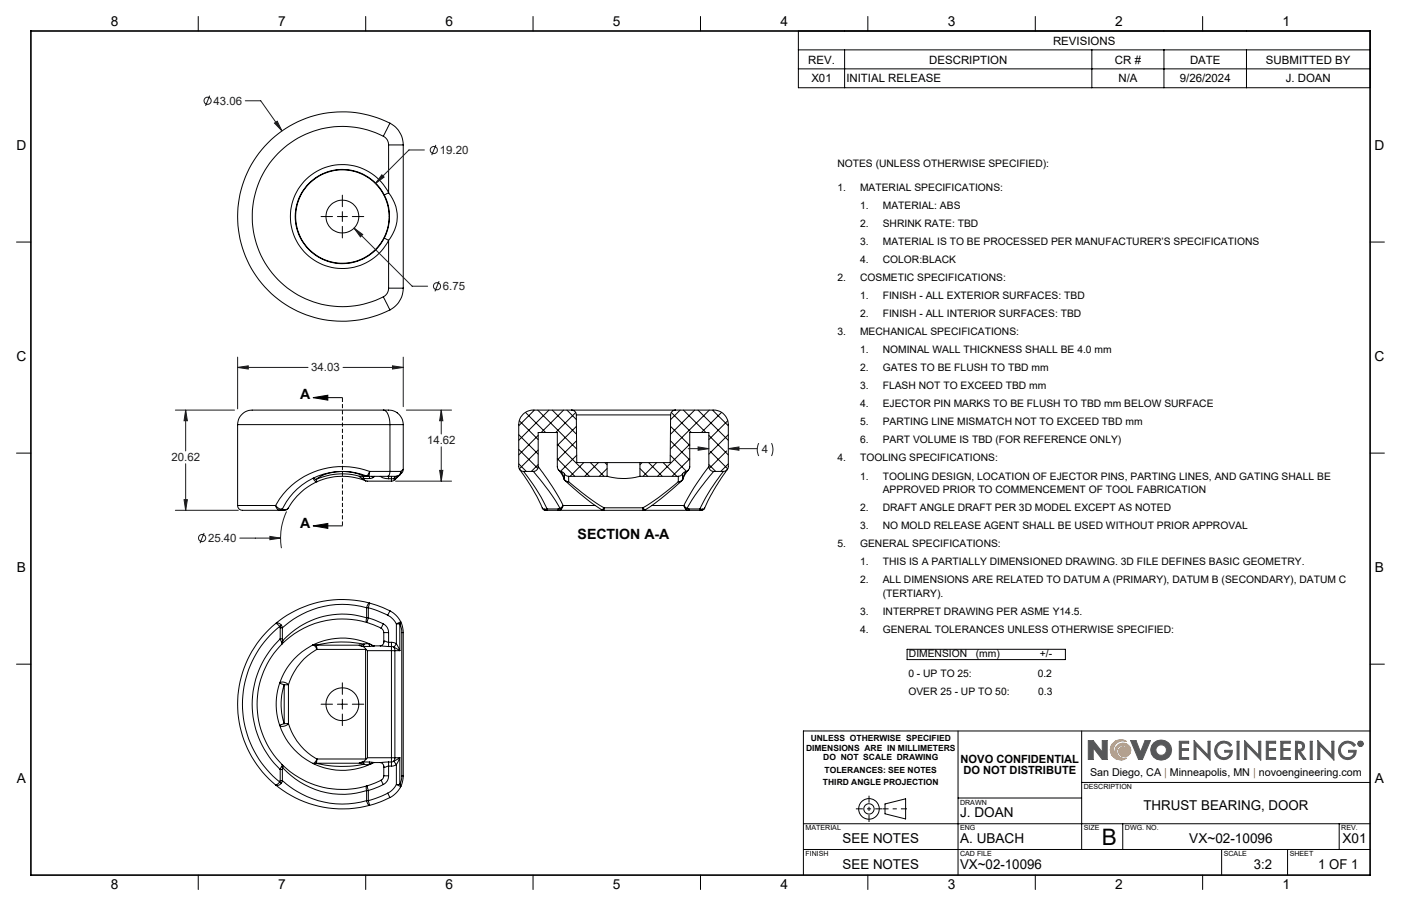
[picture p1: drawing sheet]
<svg xmlns="http://www.w3.org/2000/svg" width="432mm" height="279mm" viewBox="0 0 432 279" stroke-linecap="round" stroke-linejoin="round" font-family="sans-serif">
<g fill="none" stroke="#000" stroke-width=".31">
<path d="M61.1 5.1v4.5M112.7 5.1v4.5M164.3 5.1v4.5M215.9 5.1v4.5M267.5 5.1v4.5M319.1 5.1v4.5M370.7 5.1v4.5M120.2 38a32.3 32.3 0 0 0-47 28.8 32.3 32.3 0 0 0 47 28.8M120.2 38l-2.1 4M120.2 38a7.7 7.7 0 0 1 4.1 6.7M118.1 42a27.8 27.8 0 0 0-40.4 24.8 27.8 27.8 0 0 0 40.4 24.7M118.1 42a2.9 2.9 0 0 1 1.7 2.7"/>
<path d="M119.8 59.4a16 16 0 0 0-24.4-5.1 16 16 0 0 0 0 24.9 16 16 0 0 0 24.4-5.1M119.8 44.7h4.5M119.8 59.4a11.4 11.4 0 0 1 0 14.7M119.8 59.4l-1.4 .7M119.8 44.7v14.7M124.3 44.7v44.2M5.1 74.6h4.4M118.4 60.1a14.5 14.5 0 0 0-22.1-4.6 14.5 14.5 0 0 0 0 22.6 14.5 14.5 0 0 0 22.1-4.7M118.4 73.4l1.4 .7M118.4 60.1a14.5 14.5 0 0 1 0 13.3M119.8 74.1v14.8M422.3 74.6h4.4"/>
<path d="M118.1 91.5l2.1 4.1M119.8 88.9a2.9 2.9 0 0 1-1.7 2.6M119.8 88.9h4.5M124.3 88.9a7.7 7.7 0 0 1-4.1 6.7M5.1 139.7h4.4M73.2 131h47M73.2 131v24.9M118.1 126.5h-36.4a15.4 15.4 0 0 0-6.1 .5 4.5 4.5 0 0 0-2.4 4M118.1 126.5a2.88 2.88 0 0 1 2 2.9l.1 1.6M118.1 126.5h.4a4.8 4.8 0 0 1 5.8 4.5M120.2 131h4.1M120.2 131v14.4"/>
<path d="M122.4 127.3h.1M124.3 131v13.7M159.9 138.6l5.9 5.9M159.9 134.1l6 6M160.1 129.8l5.8 5.8M162 127.2l6.2 6.2M164.7 126.5l-4.8 4.8M165.7 126.5l12 12M165.9 134.3l-6 6M165.9 138.8l-5.8 5.8M169.2 126.5l-9.3 9.3M170.2 126.5l7.5 7.4"/>
<path d="M171.8 137l9.9 9.9M173.7 126.5l-6.9 6.9M174.7 126.5l3 2.9M176.1 126.5h-11.7a4.5 4.5 0 0 0-4.5 4.5v12.9a1.45 1.45 0 0 0 1.5 1.5M176.1 126.5a1.45 1.45 0 0 1 1.5 1.5M176.1 126.5h32.1M177.4 127.2l-6.1 6.2M177.6 128h29.1M177.6 128l.2 14.7h9.3M177.7 131.5l-5.9 5.9M177.7 135.9l-5.9 6M206.6 135.9l6 6"/>
<path d="M206.7 131.5l5.9 5.9M206.7 128l-.1 14.7h-9.4M206.9 127.2l6.2 6.2M208.2 126.5h11.8a4.5 4.5 0 0 1 4.5 4.5v12.9a1.51 1.51 0 0 1-1.5 1.5M208.2 126.5a1.51 1.51 0 0 0-1.5 1.5M209.6 126.5l-2.9 2.9M210.6 126.5l7 6.9M212.6 137l-9.9 9.9M214.1 126.5l-7.4 7.4M215.1 126.5l9.4 9.3M218.5 134.3l6 6M218.6 126.5l-12 12"/>
<path d="M219 139.3l5.3 5.3M219.6 126.5l4.9 4.8M222.4 127.2l-6.2 6.2M224 139.1l-5.4 5.4M224.3 129.8l-5.8 5.8M224.5 134.1l-6 6M422.3 139.7h4.4M73.2 155.9a1.99 1.99 0 0 0 2.6 1.5h10.4M73.2 155.9h11.7M84.9 155.9l1.1 .9 .7 .2M84.9 155.9l.4 .9 .9 .6M86.5 157.4h1.1"/>
<path d="M86.7 157l-.5 .4M86.9 157.2l.7 .2M87 157h-.3M87 157l-.8 .4M88.9 156.6l-.7 .7-.6 .1M88.9 156.6a1.41 1.41 0 0 1-1.9 .4M96.5 147.5a1.36 1.36 0 0 0 1.2 1.1M96.7 147.4l.7 .5M97.4 147.9l.3 .7M97.7 148.6a19.8 19.8 0 0 0-8.8 8M110.9 146.9a19.8 19.8 0 0 0-13.5 1M110.9 146.9h1.3"/>
<path d="M110.9 146.9l-.2 .1 .8 .5M111.5 147.5h.4M111.5 147.5l1.2 .8M111.9 147.5l2 .1M112.2 146.9h1.3M112.2 146.9a15.1 15.1 0 0 0-14.8 1M112.2 146.9l-.3 .6M112.7 148.3a19.1 19.1 0 0 0-15 .3M112.7 148.3l7.9 .1M113 146.8a20.6 20.6 0 0 0-26 10.2M113 146.8l.5 .1M113.5 146.9h6"/>
<path d="M113.8 146.9l.1 .7M113.9 145.4a23.6 23.6 0 0 0-29 10.5M113.9 145.4l-.9 1.4M113.9 145.4h6.3M113.9 145.4l-.1 1-.3 .5M114.5 146.9l.5 .3M115 147.2l-1.1 .4M115.4 146.9l-.4 .3M117.2 146.9l.8 .5 1.8 .2M119.5 146.9h2.7M119.8 146.9v.7M119.8 147.6h.8"/>
<path d="M120.2 145.4a1.43 1.43 0 0 1-.7 1.5M120.2 145.4h3.3M120.6 147.6h.8M120.6 146.9v.7M120.6 147.6v.8M121.4 147.6l.3 .4M121.7 148l-1.1 .4M122.2 146.9l-.5 .2-.3 .5M123.2 146.4l-1 .5M123.2 146.4l-1.8 1.2M123.2 146.4l-1.5 1.6M123.5 145.4a1.45 1.45 0 0 1-1.3 1.5"/>
<path d="M123.5 145.4l-.3 1M124.3 144.7l-.8 .7M124.3 144.7l-.3 .9-.8 .8M159.9 143.1l2.3 2.3M160.2 144.8l.7 1.1a58.1 58.1 0 0 1 6.2 10.8M161.4 145.4a64.4 64.4 0 0 1 7.2 11.6M161.4 145.4h3M164.4 145.4l1.4 1.7a60.5 60.5 0 0 1 6.8 9.7M165.9 143.9v-10.5h5.9v10.5a1.56 1.56 0 0 0 1.2 1.5M165.9 143.9a1.51 1.51 0 0 1-1.5 1.5M165.9 143.9a83.3 83.3 0 0 1 7.7 12M165.9 143.3l-2.1 2.1"/>
<path d="M167.1 156.7l.5 .6 .6 .1M167.2 156.7l.6 .3M167.8 157l.4 .4M168.2 157.4h.4M168.6 157h-.8M168.6 157v.4M168.6 157.4h3.4M168.6 157h3.4M171.8 141.5l5.4 5.4M172 144.8l1.4 1.8 .4 1.1M172 157v.4M172 157.4h14.2"/>
<path d="M172.6 156.8l-.6 .2M172.6 156.8l.4 .3M173 145.4l1 .7M173 145.4l1 2.5M173 157.1l-1 .3M173.6 155.9l-1 .9M173.6 155.9l-.6 1.2M173.6 155.9h9.8M173.8 147.7l.5 .6M173.8 147.7l.2 .2M174 146.1l.5 .6 .8 .2M174 146.1v1.8"/>
<path d="M174 147.9l.5 .5 .8 .2M174.3 148.3a81.8 81.8 0 0 0 11.1 8.9M174.3 148.3l1 .3M175.3 148.6l6 4.8 4.9 3.2M175.3 146.9v1.7M175.3 146.9h11.8M177.8 140.4l-5 4.9M179.9 142.7l-4.2 4.2M182 142.7l4.2 4.2M184.4 142.7l-4.2 4.2M185.4 157.2l.8 .2M186.2 156.6v.8"/>
<path d="M186.2 156.6l-.8 .6M186.2 157.4h12M186.2 156.6h12M186.4 142.7l.7 .6M187.1 146.9a19.4 19.4 0 0 0 10.1 0M187.1 142.7h10.1M187.1 144.5l-2.4 2.4M187.1 142.7v4.2M197.2 144.5l2.4 2.4M197.2 146.9h11.9M197.2 142.7v4.2M197.9 142.7l-.7 .6"/>
<path d="M198.2 156.6v.8M198.2 157.4h14.1M198.2 156.6l.7 .6M198.9 157.2l-.7 .2M199.9 142.7l4.2 4.2M200.9 155.9h9.9M202.4 142.7l-4.2 4.2M204.4 142.7l4.2 4.2M206.6 140.4l5 4.9M209.1 146.9v1.7M209.1 148.6l-2 1.6a63.2 63.2 0 0 1-8.9 6.4M210.1 148.3a89 89 0 0 1-11.2 8.9"/>
<path d="M210.1 148.3l-1 .3M210.4 146.1l-.6 .6-.7 .2M210.4 146.1v1.8M210.4 147.9l-.6 .5-.7 .2M210.5 147.7l-.4 .6M210.5 147.7l-.1 .2M210.8 155.9l.9 .9M210.8 155.9l.6 1.2M211.4 145.4l-1 2.5M211.4 145.4l-1 .7M211.4 157.1l.9 .3M211.7 156.8l.6 .2"/>
<path d="M211.7 156.8l-.3 .3M212.2 145l-1.2 1.6-.5 1.1M212.3 157v.4M212.3 157.4h3.4M212.3 157h3.4M212.5 143.9v.6M212.6 143.9a1.56 1.56 0 0 1-1.2 1.5M212.6 141.5l-5.4 5.4M215.7 157h.9M215.7 157v.4M215.7 157.4h.4M216.6 157l.6-.3-.3 .4-.8 .3"/>
<path d="M216.6 157l-.5 .4M218.5 143.9a1.45 1.45 0 0 0 1.5 1.5M218.5 143.9l-1.9 2.5a65 65 0 0 0-5.8 9.5M218.5 143.3l2.1 2.1M218.5 143.9v-10.5h-5.9v10.5M220 145.4l-2 2.4a59.6 59.6 0 0 0-6.3 9M220 145.4h3M223 145.4a71.4 71.4 0 0 0-7.3 11.6M224.2 144.8l-.9 1.1a61.1 61.1 0 0 0-6.1 10.8M224.5 143.1l-2.4 2.3M84.9 192.3a1.27 1.27 0 0 1 1.8 .5M84.9 192.3a32.3 32.3 0 0 0 0 49.8"/>
<path d="M84.9 192.3l.4 .1 .9 .8M86.2 193.2a30.8 30.8 0 0 0 0 48M86.2 193.2l.2 .4M86.4 197a27.8 27.8 0 0 0 0 40.3M86.4 197l.4 .9M86.4 197h.6M86.4 193.6h.6M86.4 193.6v3.4M86.7 192.8l.3 .8M86.7 192.8l-.5 .4M86.8 197.9l.2 .6M87 198.5a26.3 26.3 0 0 0 0 37.3"/>
<path d="M87 197l.1 .6M87 193.6v3.4M87.1 197.6l-.1 .9M87.1 197.6l-.3 .3M96.4 198.9a20.4 20.4 0 0 0-10.2 11.8M96.4 198.9a1.72 1.72 0 0 1 1.3 1.4M96.4 198.9l1 .1M97.4 199l.3 1.3M97.4 199h13.5M110.9 199l-.2 .1 .8 .2M111.5 199.3l.8 .4 .4 .5M111.5 199.3h.4"/>
<path d="M111.9 199.3l2 .1M112.2 198.6a33.7 33.7 0 0 0-14.8 .4M112.2 198.6l-1.3 .4M112.2 198.6l-.3 .7M113 190.5a24.7 24.7 0 0 0-25.9 7.1M113 190.5a1.22 1.22 0 0 0 .1 1.5M113 187.4a27.3 27.3 0 0 0-26 6.2M113 190.5h.5M113 187.4h.5M113 187.4v3.1M113.1 192a26.4 26.4 0 0 0-26.1 6.5M113.1 192l4.4 1.7"/>
<path d="M113.5 190.5l4.6 1.9M113.5 187.4l3.1 1 2.9 1.3M113.5 190.5l-.4 1.5M113.5 187.4v3.1M113.8 198.6h-1.6M113.8 198.6l.1 .8M113.8 198.6l.5 .2M113.9 186a32.1 32.1 0 0 0-29 6.3M113.9 186l-.6 .6-.3 .8M113.9 186l-.4 1.4M113.9 186l4 1.3 2.3 1.1M114.3 198.8l1.1 .4"/>
<path d="M114.3 198.8a20.4 20.4 0 0 0-17.9 .1M114.3 198.8l.7 .4M115 199.2l-1.1 .2M115.4 199.2h-.4M115.4 199.2h1.8M117.2 199.2l2.6 .2M117.5 193.7l.4 .4 .4 1M118.1 192.4a2.9 2.9 0 0 1 1.7 2.7M118.1 192.4l-.6 1.3M118.3 198.1a1.21 1.21 0 0 1-1.1 1.1M118.3 198.1l.2-.4 1.3 .4M118.3 195.1h1.5"/>
<path d="M118.3 195.1v3M119.5 189.7a6.2 6.2 0 0 1 2.7 2.7M119.8 198.1v1.3M119.8 195.1v3M119.8 199.4h.8M119.8 198.1h.8M120.2 188.4l-.7 1.3M120.2 188.4a7.7 7.7 0 0 1 3.3 3.4M120.6 199.4v1.3M120.6 199.4l.8 .2M120.6 198.1v1.3M120.6 198.1l1.6 .4"/>
<path d="M121.4 199.6l.3 1.1M121.4 199.6l1.8 1.1M122.2 198.5l1 2.2M122.2 198.5l-.8 1.1M122.2 192.4h1M122.2 192.4v6.1M123.2 192.4l.6 1.6v1.1M123.2 192.4v8.3M123.5 191.8l-1.3 .6M123.5 191.8l-.3 .6M123.5 191.8l.5 1.2 .3 2.1M123.8 195.1h.5"/>
<path d="M123.8 195.1v44.2M124.3 195.1v44.2M5.1 204.8h4.4M86.2 210.7a1.96 1.96 0 0 1 2.7 .5M86.2 210.7l1.4 .5M86.2 210.7a20.1 20.1 0 0 0 0 12.9M87.6 211.2a19.2 19.2 0 0 0 0 12M87.6 211.2h1.3M87.6 211.2v12M88.9 211.2v12M97.7 200.3a18.7 18.7 0 0 0-8.8 10.9M97.7 200.3h15"/>
<path d="M112.7 200.3v33.8M112.7 200.2l.5 .5M112.7 200.2v.1M113.2 200.7v33M113.2 200.7h7.4M120.6 200.7h1.1M120.6 200.7v33M121.7 200.7h1.5M121.7 200.7v33M422.3 204.8h4.4M86.2 223.6a20.3 20.3 0 0 0 10.2 11.8M86.4 237.3h.6"/>
<path d="M86.4 237.3v3.4M86.8 236.4l-.4 .9M86.8 236.4l.3 .3M87 235.8l.1 .9M87 235.8a26.3 26.3 0 0 0 26.1 6.6M87 235.8l-.2 .6M87 237.3v3.4M87.1 236.7l-.1 .6M87.1 236.7a24.7 24.7 0 0 0 25.9 7.1M87.6 223.2l-1.4 .4M87.6 223.2h1.3M88.9 223.2a1.96 1.96 0 0 1-2.7 .4"/>
<path d="M88.9 223.2a18.7 18.7 0 0 0 8.8 10.9M96.4 235.4a20.4 20.4 0 0 0 17.9 .2M97.4 235.4h-1M97.4 235.4h13.5M97.4 235.4a33.6 33.6 0 0 0 14.8 .3M97.7 234.1a1.72 1.72 0 0 1-1.3 1.3M97.7 234.1h15M97.7 234.1l-.3 1.3M110.9 235.4l1.3 .3M111.5 235.1l-.8 .2 .2 .1M111.9 235h2M111.9 235l-.4 .1"/>
<path d="M111.9 235l.3 .7M112.2 235.7l1.6 .1M112.7 234.1v.1M112.7 234.2l-.4 .5-.8 .4M113.2 233.7l-.5 .5M113.2 233.7h7.4M113.9 235l1.1 .1M113.9 235l-.1 .8M114.3 235.6l-.5 .2M114.9 235.3l-.6 .3M115 235.1l-.7 .5M115 235.1l.4 .1"/>
<path d="M115.4 235.2l-.5 .1M115.4 235.2h1.8M117.2 235.2a1.3 1.3 0 0 1 1.1 1.1M118.3 236.3l.2 .4 1.3-.4M118.3 239.3l-.3 .8-.5 .5M118.3 239.3h1.5M118.3 236.3v3M119.8 235v1.3M119.8 239.3a2.9 2.9 0 0 1-1.7 2.6M119.8 235l-2.6 .2M119.8 236.3v3M119.8 235h.8"/>
<path d="M119.8 236.3h.8M120.6 233.7v1.3M120.6 233.7h1.1M120.6 235v1.3M121.4 234.7l-.8 .3M121.4 234.7l.8 1.1M121.7 233.7l-.3 1M121.7 233.7h1.5M122.2 235.8l-1.6 .5M122.2 235.8v6.1M123.2 233.7l-1.8 1M123.2 233.7l-1 2.1"/>
<path d="M123.2 233.7v8.2M123.8 239.3v1l-.6 1.6M123.8 239.3h.5M124.3 239.3l-.3 2-.5 1.3M295.3 225.4v44.5M333.4 225.4v36.6M422.3 225.4h-174.7v44.5M84.9 242.1a32.3 32.3 0 0 0 29 6.3M86.2 241.2l-1.3 .9M86.2 241.2l.5 .3M86.4 240.7h.6M86.4 240.7l-.2 .5"/>
<path d="M86.7 241.5l-.3 .4a1.22 1.22 0 0 1-1.5 .2M87 240.7a27.5 27.5 0 0 0 26 6.2M87 240.7l-.3 .8M113 246.9a1.56 1.56 0 0 0 .9 1.5M113 246.9h.5M113 243.8h.5M113 243.8v3.1M113.1 242.4a1.22 1.22 0 0 0-.1 1.4M113.1 242.4l.4 1.4M113.5 246.9l.4 1.5M113.5 243.8v3.1M117.5 240.6l.6 1.3"/>
<path d="M117.5 240.6l-4.4 1.8M118.1 241.9l-4.6 1.9M119.5 244.6l-2.2 1-3.8 1.3M119.5 244.6l.7 1.4M120.2 246l-3.1 1.3-3.2 1.1M122.2 241.9a6.2 6.2 0 0 1-2.7 2.7M122.2 241.9l1.3 .7M122.2 241.9h1M123.2 241.9l.3 .7M123.5 242.6a7.9 7.9 0 0 1-3.3 3.4M247.6 254h174.7M272.8 247.9l6.3-1.6v6.3l-6.3-1.6z"/>
<path d="M295.3 246.1h38.1M333.4 241.3h88.9M346 254v8M412.7 254v8M61.1 269.9v4.4M112.7 269.9v4.4M164.3 269.9v4.4M215.9 269.9v4.4M247.6 262h174.7M267.5 269.9v4.4M319.1 269.9v4.4M370.7 269.9v4.4"/>
<path d="M376.5 262v7.9M396.8 262v7.9"/>
<circle cx="105.5" cy="66.8" r="14.4"/>
<circle cx="105.5" cy="66.8" r="5.1"/>
<circle cx="105.5" cy="217.2" r="5.1"/>
<circle cx="267.8" cy="249.5" r="1.59"/>
<circle cx="267.8" cy="249.5" r="3.2"/>
</g>
<path d="M342.7 229.6a3.1 3.1 0 0 1 4.5-.9 2.82 2.82 0 0 0-3.9 1.7 2.82 2.82 0 0 0 2.3 3.6 2.45 2.45 0 0 1-1.1-4.2 2.45 2.45 0 0 1 4 1.5 1.88 1.88 0 0 1-1.9 2.1 1.88 1.88 0 0 1-1.8-2.2l.6-.7a1.82 1.82 0 0 1 2.4 1.5 1.89 1.89 0 0 0-2.6-2 1.89 1.89 0 0 0-.3 3.3l1.5 .6 .8-.1a3.2 3.2 0 0 1-4-.2 3.2 3.2 0 0 1-.5-4z" fill="none" stroke="#f78d2a" stroke-width=".31"/>
<g fill="none" stroke="#555759" stroke-width=".31">
<path d="M336.9 230.6v3.6h-1.5v-5.8h1.5l2.8 3.6M336.9 230.6h.1M337 230.6l2.7 3.6h1.5v-5.8h-1.5v3.6M339.7 232h.1M348.5 228.4h1.6l1.4 3.6 1.4-3.6h1.7l-2.5 5.8h-1.2zM363.5 228.6h2.9v.6h-2.3v1.7h2.2v.5h-2.2v2.2h2.3v.6h-2.9zM368 228.4l4.3 4.5v-4.3h.7v5.8l-4.4-4.5v4.3h-.6zM375.4 229.2a2.89 2.89 0 0 1 4.2 .5l-.5 .5a2.26 2.26 0 0 0-3.2-.7 2.26 2.26 0 0 0-.5 3.2 2.26 2.26 0 0 0 3.3 .4l.5-1.1h-1.7v-.6h2.3a2.78 2.78 0 0 1-4 2.5 2.78 2.78 0 0 1-.4-4.7zM381.3 228.6h.6v5.6h-.6zM383.6 228.4l4.3 4.5v-4.3h.7v5.8l-4.4-4.5v4.3h-.6zM390.3 228.6h2.9v.6h-2.3v1.7h2.2v.5h-2.2v2.2h2.3v.6h-2.9zM394.8 228.6h2.9v.6h-2.3v1.7h2.2v.5h-2.2v2.2h2.3v.6h-2.9z"/>
<path d="M399.3 228.6a2.74 2.74 0 0 1 2.6 .8l.2 .8-.3 .9-1.1 .6 1.8 2.5h-.8l-1.7-2.5h-.1v2.5h-.6zM399.9 229.2l1.1 .1a1.02 1.02 0 0 1 0 1.7l-1.1 .2zM403.8 228.6h.6v5.6h-.6zM406.2 228.4l4.3 4.5v-4.3h.6v5.8l-4.3-4.5v4.3h-.6zM413.6 229.2a2.89 2.89 0 0 1 4.2 .5l-.5 .5a2.25 2.25 0 0 0-3.3-.7 2.25 2.25 0 0 0-.2 3.4 2.25 2.25 0 0 0 3.4-.3l.1-.6h-1.6v-.6h2.3a2.79 2.79 0 0 1-4 2.5 2.79 2.79 0 0 1-.4-4.7zM419 228.9l.6 .1-.1 .4 .2 .4-.4-.4-.3 .4zM419.2 229l.3 .2-.3 .1z"/>
<circle cx="357.9" cy="231.3" r="1.64"/>
<circle cx="357.9" cy="231.3" r="3.2"/>
<circle cx="419.3" cy="229.4" r=".85"/>
<circle cx="419.3" cy="229.4" r=".71"/>
</g>
<path d="M279.5 249.4h-7.5" fill="none" stroke="#000" stroke-width=".31" stroke-dasharray="15.2 1.3 1.3 1.3" stroke-dashoffset="13.4" stroke-linecap="butt"/>
<path d="M263.8 249.4h8.1M267.8 245.4v8.1" fill="none" stroke="#000" stroke-width=".31" stroke-dasharray="15.2 1.3 1.3 1.3" stroke-dashoffset="13.1" stroke-linecap="butt"/>
<path d="M9.5 9.6h412.8v260.3h-412.8z" fill="none" stroke="#000" stroke-width=".5"/>
<path d="M343 229.1a3.2 3.2 0 0 1 4.2-.4 2.82 2.82 0 0 0-3.9 1.7 2.82 2.82 0 0 0 2.3 3.6 2.43 2.43 0 0 1-1.9-2.8 2.43 2.43 0 0 1 2.7-2 2.43 2.43 0 0 1 2.1 2.7 1.82 1.82 0 0 1-2.5 1.5 1.82 1.82 0 0 1-.9-2.7 1.73 1.73 0 0 1 2.7 1.3 1.9 1.9 0 0 0-2.6-2 1.9 1.9 0 0 0-.3 3.3l.8 .5h1.5a3.2 3.2 0 0 1-4.2-.4 3.2 3.2 0 0 1 0-4.3z" fill-rule="evenodd" fill="#f78d2a"/>
<path d="M335.4 228.4v5.8h1.5v-3.6l2.8 3.6h1.5v-5.8h-1.5v3.6l-2.8-3.6zM348.5 228.4l2.4 5.8h1.2l2.5-5.8h-1.7l-1.4 3.6-1.4-3.6zM355.6 229.1a3.1 3.1 0 0 0 .2 4.6 3.1 3.1 0 0 0 4.6-.6 3.1 3.1 0 0 0-1-4.5l-1.8-.4-1 .3zM356.2 231.3a1.65 1.65 0 0 1 3.3 0 1.65 1.65 0 0 1-3.3 0zM363.5 228.6v5.6h2.9v-.6h-2.3v-2.2h2.2v-.5h-2.2v-1.7h2.3v-.6zM368 228.4v5.8h.6v-4.3l4.4 4.5v-5.8h-.7v4.3zM375.2 229.3a2.79 2.79 0 0 0 .7 4.7 2.79 2.79 0 0 0 3.9-2.6h-2.3v.6h1.7a2.16 2.16 0 0 1-3 1.4 2.16 2.16 0 0 1-.9-3.2 2.22 2.22 0 0 1 3.8 0l.5-.5a2.92 2.92 0 0 0-4.4-.4zM381.3 228.6v5.6h.6v-5.6zM383.6 228.4v5.8h.6v-4.3l4.4 4.5v-5.8h-.7v4.3zM390.3 228.6v5.6h2.9v-.6h-2.3v-2.2h2.2v-.5h-2.2v-1.7h2.3v-.6zM394.8 228.6v5.6h2.9v-.6h-2.3v-2.2h2.2v-.5h-2.2v-1.7h2.3v-.6zM399.3 228.6v5.6h.6v-2.5l1.8 2.5h.8l-1.8-2.5 1.1-.6 .3-1.3a1.6 1.6 0 0 0-2.1-1.2zM399.9 229.2l1.3 .3 .3 .4-.3 1-1.3 .3zM403.8 228.6v5.6h.6v-5.6zM406.2 228.4v5.8h.6v-4.3l4.3 4.5v-5.8h-.6v4.3zM413.3 229.4a2.79 2.79 0 0 0 .9 4.6 2.79 2.79 0 0 0 3.8-2.6h-2.3v.6h1.6a2.18 2.18 0 0 1-3.2 1.3 2.18 2.18 0 0 1-.4-3.5 2.22 2.22 0 0 1 3.6 .4l.5-.5a2.89 2.89 0 0 0-4.5-.3zM419 228.9v.9h.2v-.4l.5 .4-.2-.4 .2-.4zM419.2 229l.3 .2-.3 .1zM418.5 229.4a.85 .85 0 0 0 1.7 0 .85 .85 0 0 0-1.7 0zM418.6 229.4a.71 .71 0 0 1 1.4 0 .71 .71 0 0 1-1.4 0z" fill-rule="evenodd" fill="#555759"/>
<g fill="none" stroke="#191924" stroke-width=".31">
<path d="M64.6 29.5l-1.2 3.2M75.6 31.1h4.8l6.5 9.3M84.6 38l.8-.6 1.5 3zM117.7 53.9l.7 .7-2.7 2zM130.8 46.2h-4.8l-10.3 10.4M134.3 44.7l-1.2 3.1M109.1 70.3l2.7 2-.7 .8zM109.1 70.3l17.9 18h4.8M135.3 86.7l-1.2 3.2M73.2 113.3l3.3-.5v1zM73.2 110.1v16M73.2 113.3h21.7"/>
<path d="M105.7 113.3h18.6M121 112.8l3.3 .5-3.3 .5zM124.3 110.1v15.3M54 126.5h18.3M57.2 126.5l.5 3.3h-1zM57.2 126.5v12.6M125.2 126.5h14M136 126.5l.5 3.3h-1zM136 126.5v7.3M136 137.8v10.6M212.1 138.4h6.4M215.2 137.8l3.3 .6-3.3 .5z"/>
<path d="M224.5 138.4l3.3-.6v1.1zM224.5 138.4h8.9M233.9 136.7l-.5 1.5v.9l.5 1.5M237.8 136.7l.4 1.8-.4 2.1M54 157.4h19.4M56.7 154.1h1l-.5 3.3zM57.2 143v14.4M88.3 157.7a19.2 19.2 0 0 0-1.6 11.4M121.9 148.4h17.3M135.5 145.1h1l-.5 3.3zM62.9 164.4l-1.2 3.1M73.9 165.9h12.6"/>
<path d="M83.2 165.4l3.3 .5-3.3 .5z"/>
<circle cx="64" cy="31.1" r="1.1"/>
<circle cx="133.7" cy="46.3" r="1.09"/>
<circle cx="134.7" cy="88.3" r="1.11"/>
<circle cx="62.3" cy="165.9" r="1.11"/>
</g>
<g fill="none" stroke="#000" stroke-width=".31">
<path d="M246.1 9.6h176.2v17.5h-176.2zM246.1 15.4h176.2M260.3 15.4v11.7M336.5 15.4v11.7M358.7 15.4v11.7M384.2 15.4v11.7M246.1 21.2h176.2M99 66.8h3.5M104 66.8h3.1M105.5 60.2v3.5M105.5 65.3v3M105.5 69.8v3.6"/>
<path d="M108.6 66.8h3.5M96.5 122.6l4.5-.7v1.5zM96.5 122.6h9M96.5 162.2l4.5-.8v1.5zM96.5 162.2h9M99 217.2h3.5M104 217.2h3.1M105.5 210.6v3.5M105.5 215.7v3M108.6 217.2h3.5M279.6 200.2h48.8v3.2h-48.8zM105.5 220.2v3.6"/>
</g>
<path d="M105.5 122.6v39.6" fill="none" stroke="#000" stroke-width=".31" stroke-dasharray="1.3 .6" stroke-dashoffset="-.1" stroke-linecap="butt"/>
<path d="M96.5 122.6l4.5-.7v1.5zM96.5 162.2l4.5-.8v1.5z" fill="#000"/>
<path d="M83.2 165.4v1l3.3-.5zM73.2 113.3l3.3-.5v1zM121 112.8l3.3 .5-3.3 .5zM56.7 154.1h1l-.5 3.3zM57.2 126.5l.5 3.3h-1zM135.5 145.1h1l-.5 3.3zM136 126.5l.5 3.3h-1zM84.6 38l2.3 2.4-1.5-3zM117.7 53.9l-2 2.7 2.7-2zM109.1 70.3l2 2.8 .7-.8zM215.2 137.8l3.3 .6-3.3 .5zM224.5 138.4l3.3-.6v1.1z" fill="#191924"/>
<text font-size="7" x="339.5" y="260.5">B</text>
<g font-size="4.4">
<text x="92.6" y="123.2">A</text>
<text x="92.6" y="162.7">A</text>
<text x="178" y="166.2">SECTION A-A</text>
</g>
<g font-size="4.2">
<text x="34.1" y="8.1">8</text>
<text x="85.7" y="8.1">7</text>
<text x="137.3" y="8.1">6</text>
<text x="188.9" y="8.1">5</text>
<text x="240.5" y="8.1">4</text>
<text x="292.1" y="8.1">3</text>
<text x="343.7" y="8.1">2</text>
<text x="395.3" y="8.1">1</text>
<text x="5.1" y="46.4">D</text>
<text x="423.7" y="46.4">D</text>
<text x="5.1" y="111.4">C</text>
<text x="423.7" y="111.4">C</text>
<text x="5.2" y="176.5">B</text>
<text x="423.8" y="176.5">B</text>
<text x="5.2" y="241.6">A</text>
<text x="423.8" y="241.6">A</text>
<text x="352.4" y="249.9">THRUST BEARING, DOOR</text>
<text x="295.9" y="252">J. DOAN</text>
<text x="259.7" y="260">SEE NOTES</text>
<text x="295.9" y="260">A. UBACH</text>
<text x="366.5" y="260">VX~02-10096</text>
<text x="413.8" y="260">X01</text>
<text x="259.7" y="267.9">SEE NOTES</text>
<text x="295.9" y="267.9">VX~02-10096</text>
<text x="386.4" y="267.9">3:2</text>
<text x="406.3" y="267.9">1 OF 1</text>
<text x="34.1" y="274.2">8</text>
<text x="85.7" y="274.2">7</text>
<text x="137.3" y="274.2">6</text>
<text x="188.9" y="274.2">5</text>
<text x="240.5" y="274.2">4</text>
<text x="292.1" y="274.2">3</text>
<text x="343.7" y="274.2">2</text>
<text x="395.3" y="274.2">1</text>
</g>
<g font-size="3.5">
<text x="324.6" y="13.8">REVISIONS</text>
<text x="249.1" y="19.6">REV.</text>
<text x="286.4" y="19.6">DESCRIPTION</text>
<text x="343.6" y="19.6">CR #</text>
<text x="366.8" y="19.6">DATE</text>
<text x="390.2" y="19.6">SUBMITTED BY</text>
<text x="250.1" y="25.4">X01</text>
<text x="260.8" y="25.4">INITIAL RELEASE</text>
<text x="344.7" y="25.4">N/A</text>
<text x="363.6" y="25.4">9/26/2024</text>
<text x="396.3" y="25.4">J. DOAN</text>
<text x="296.1" y="235.2">NOVO CONFIDENTIAL</text>
<text x="296.9" y="238.7">DO NOT DISTRIBUTE</text>
</g>
<g font-size="3.5" fill="#191924">
<text x="65.8" y="32.2">43.06</text>
<text x="135.5" y="47.4">19.20</text>
<text x="136.5" y="89.4">6.75</text>
<text x="95.9" y="114.5">34.03</text>
<text x="131.6" y="137">14.62</text>
<text x="52.8" y="142.2">20.62</text>
<text x="234.8" y="139.8">4</text>
<text x="64.1" y="167.1">25.40</text>
</g>
<text font-size="3.3" x="336" y="239.4">San Diego, CA | Minneapolis, MN | novoengineering.com</text>
<g font-size="3.2">
<text x="258.1" y="51.4">NOTES (UNLESS OTHERWISE SPECIFIED):</text>
<text x="258.1" y="59">1.</text>
<text x="265.1" y="59">MATERIAL SPECIFICATIONS:</text>
<text x="265.1" y="64.5">1.</text>
<text x="272.1" y="64.5">MATERIAL: ABS</text>
<text x="265.1" y="70.1">2.</text>
<text x="272.1" y="70.1">SHRINK RATE: TBD</text>
<text x="265.1" y="75.6">3.</text>
<text x="272.1" y="75.6">MATERIAL IS TO BE PROCESSED PER MANUFACTURER’S SPECIFICATIONS</text>
<text x="265.1" y="81.2">4.</text>
<text x="272.1" y="81.2">COLOR:BLACK</text>
<text x="258.1" y="86.8">2.</text>
<text x="265.1" y="86.8">COSMETIC SPECIFICATIONS:</text>
<text x="265.1" y="92.3">1.</text>
<text x="272.1" y="92.3">FINISH - ALL EXTERIOR SURFACES: TBD</text>
<text x="265.1" y="97.9">2.</text>
<text x="272.1" y="97.9">FINISH - ALL INTERIOR SURFACES: TBD</text>
<text x="258.1" y="103.4">3.</text>
<text x="265.1" y="103.4">MECHANICAL SPECIFICATIONS:</text>
<text x="265.1" y="109">1.</text>
<text x="272.1" y="109">NOMINAL WALL THICKNESS SHALL BE 4.0 mm</text>
<text x="265.1" y="114.5">2.</text>
<text x="272.1" y="114.5">GATES TO BE FLUSH TO TBD mm</text>
<text x="265.1" y="120.1">3.</text>
<text x="265.1" y="125.7">4.</text>
<text x="272.1" y="120.1">FLASH NOT TO EXCEED TBD mm</text>
<text x="272.1" y="125.7">EJECTOR PIN MARKS TO BE FLUSH TO TBD mm BELOW SURFACE</text>
<text x="265.1" y="131.2">5.</text>
<text x="272.1" y="131.2">PARTING LINE MISMATCH NOT TO EXCEED TBD mm</text>
<text x="265.1" y="136.8">6.</text>
<text x="272.1" y="136.8">PART VOLUME IS TBD (FOR REFERENCE ONLY)</text>
<text x="258.1" y="142.3">4.</text>
<text x="265.1" y="142.3">TOOLING SPECIFICATIONS:</text>
<text x="265.1" y="147.9">1.</text>
<text x="272.1" y="147.9">TOOLING DESIGN, LOCATION OF EJECTOR PINS, PARTING LINES, AND GATING SHALL BE</text>
<text x="272.1" y="152.1">APPROVED PRIOR TO COMMENCEMENT OF TOOL FABRICATION</text>
<text x="265.1" y="157.6">2.</text>
<text x="272.1" y="157.6">DRAFT ANGLE DRAFT PER 3D MODEL EXCEPT AS NOTED</text>
<text x="265.1" y="163.2">3.</text>
<text x="272.1" y="163.2">NO MOLD RELEASE AGENT SHALL BE USED WITHOUT PRIOR APPROVAL</text>
<text x="258.1" y="168.7">5.</text>
<text x="265.1" y="168.7">GENERAL SPECIFICATIONS:</text>
<text x="265.1" y="174.3">1.</text>
<text x="265.1" y="179.8">2.</text>
<text x="272.1" y="174.3">THIS IS A PARTIALLY DIMENSIONED DRAWING. 3D FILE DEFINES BASIC GEOMETRY.</text>
<text x="272.1" y="179.8">ALL DIMENSIONS ARE RELATED TO DATUM A (PRIMARY), DATUM B (SECONDARY), DATUM C</text>
<text x="272.1" y="184">(TERTIARY).</text>
<text x="265.1" y="189.6">3.</text>
<text x="272.1" y="189.6">INTERPRET DRAWING PER ASME Y14.5.</text>
<text x="265.1" y="195.1">4.</text>
<text x="272.1" y="195.1">GENERAL TOLERANCES UNLESS OTHERWISE SPECIFIED:</text>
<text x="280.1" y="202.7">DIMENSION</text>
<text x="300.8" y="202.7">(mm)</text>
<text x="320.5" y="202.7">+/-</text>
<text x="280" y="208.8">0 - UP TO 25:</text>
<text x="319.8" y="208.8">0.2</text>
<text x="280" y="214.3">OVER 25 - UP TO 50:</text>
<text x="320" y="214.3">0.3</text>
</g>
<g font-size="2.6">
<text x="248.4" y="231.5">DIMENSIONS ARE IN MILLIMETERS</text>
<text x="249.9" y="228.6">UNLESS OTHERWISE SPECIFIED</text>
<text x="253.7" y="234.4">DO NOT SCALE DRAWING</text>
<text x="254.2" y="238.5">TOLERANCES: SEE NOTES</text>
<text x="253.7" y="242.1">THIRD ANGLE PROJECTION</text>
</g>
<g font-size="2.2">
<text x="334" y="243.4">DESCRIPTION</text>
<text x="295.9" y="248.2">DRAWN</text>
<text x="248.3" y="256.1">MATERIAL</text>
<text x="295.9" y="256.1">ENG</text>
<text x="334" y="256.1">SIZE</text>
<text x="346.7" y="256.1">DWG. NO.</text>
<text x="413.4" y="256.1">REV.</text>
<text x="248.3" y="264">FINISH</text>
<text x="295.9" y="264">CAD FILE</text>
<text x="377.2" y="264">SCALE</text>
<text x="397.5" y="264">SHEET</text>
</g>
</svg>
